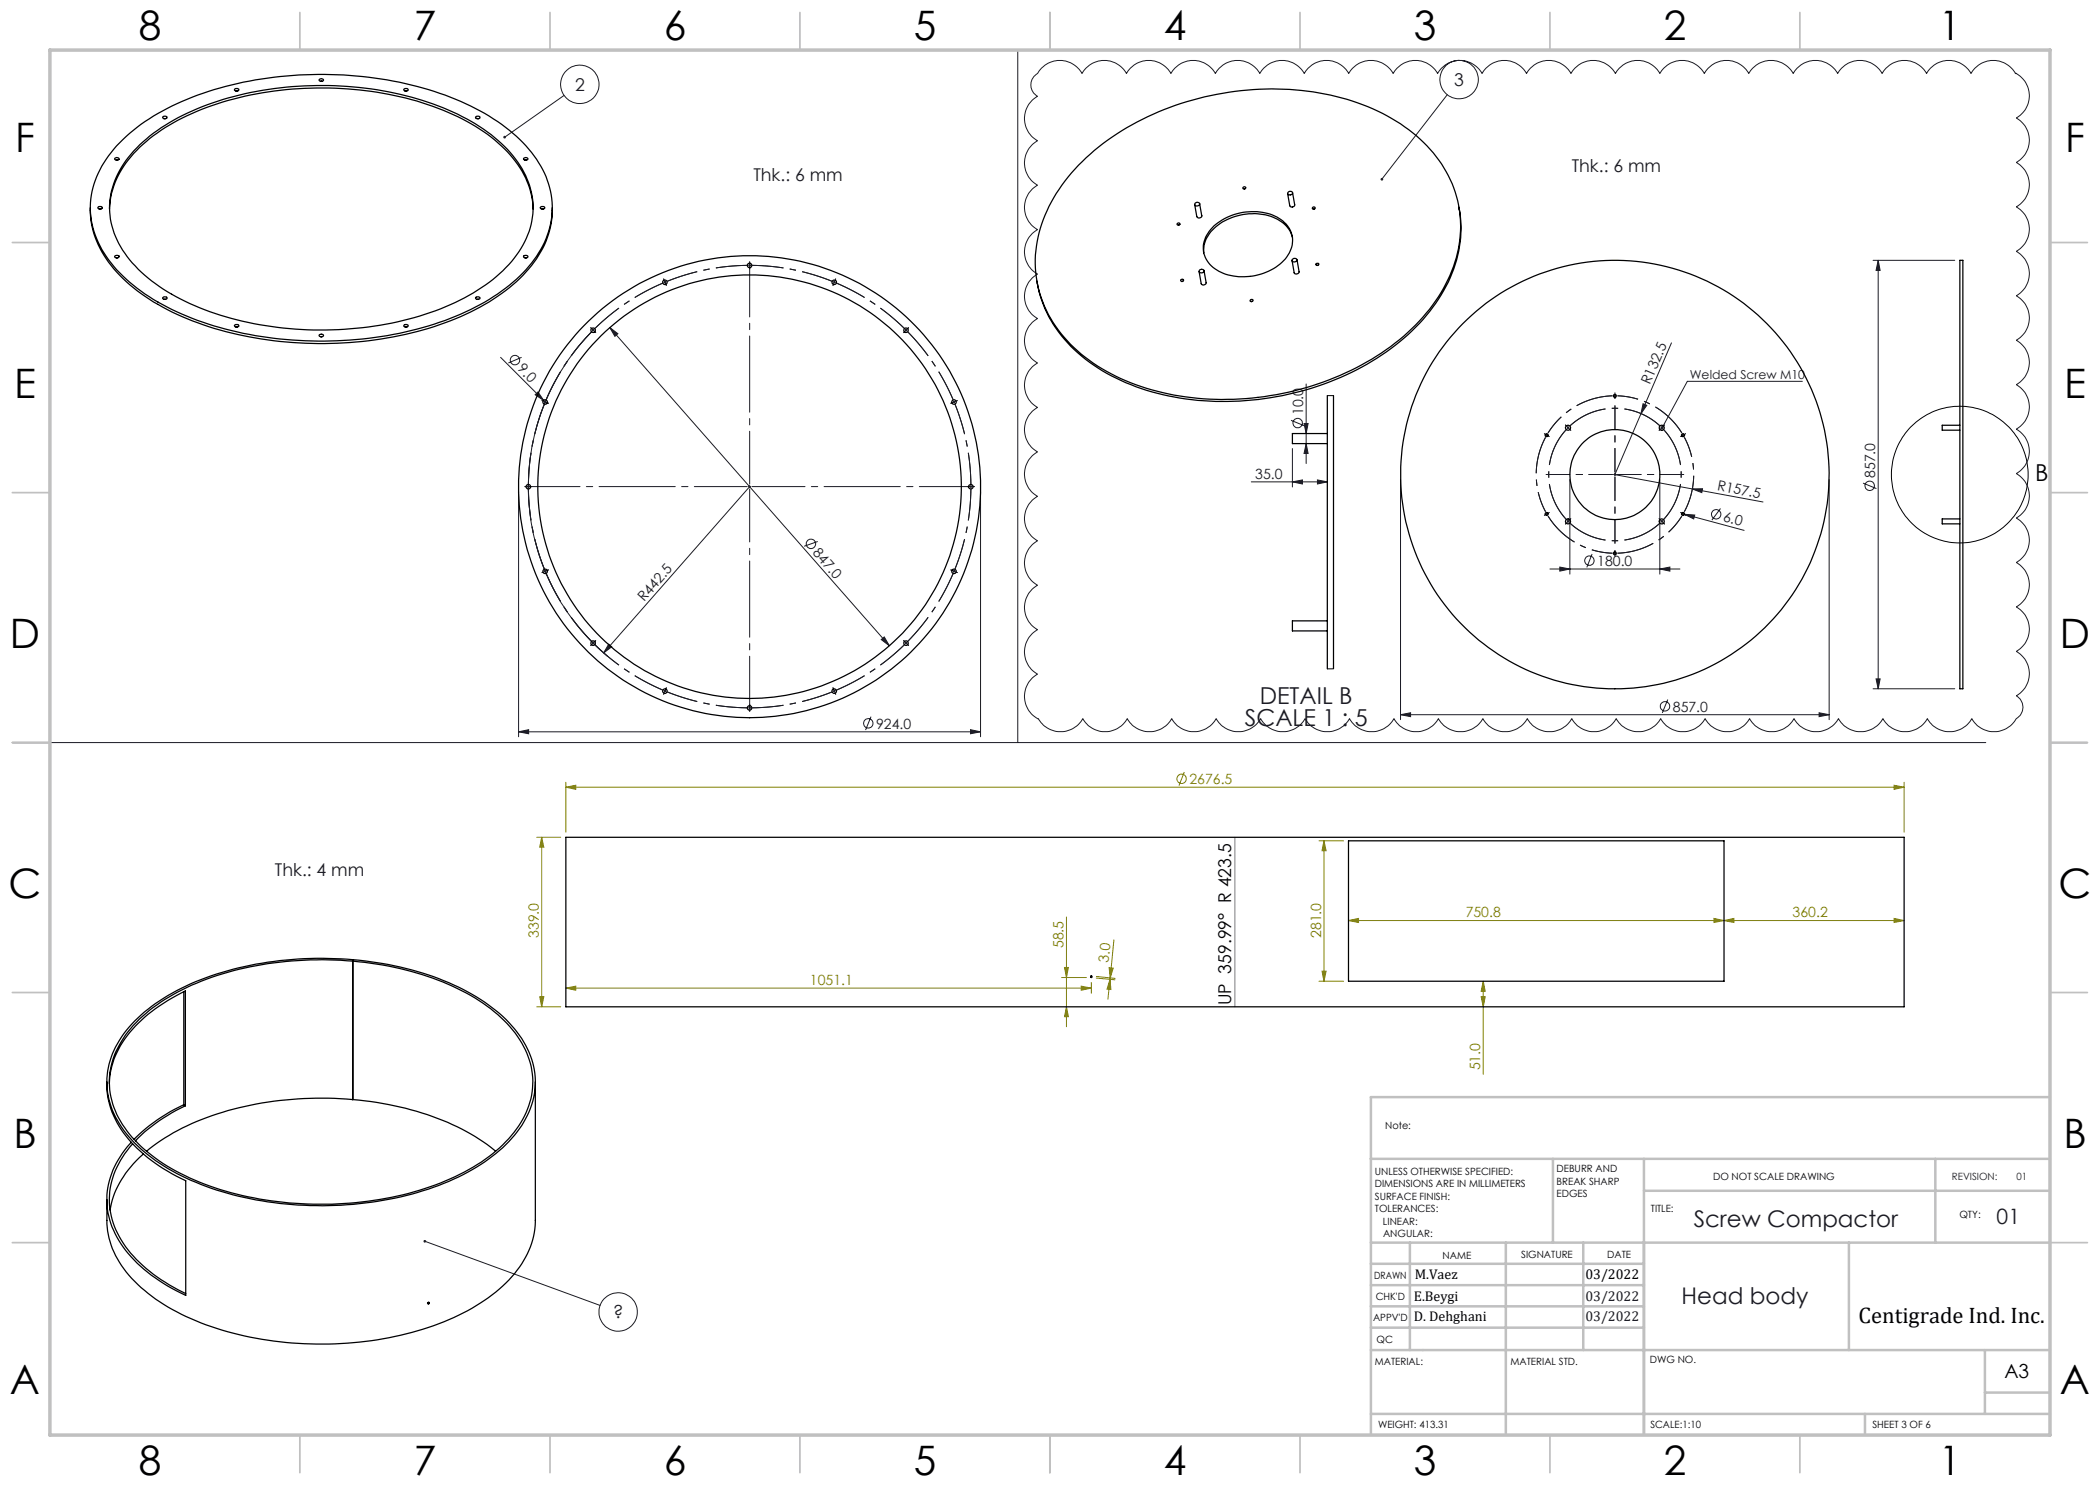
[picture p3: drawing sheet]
<svg xmlns="http://www.w3.org/2000/svg" width="420mm" height="297mm" viewBox="0 0 420 297" stroke-linecap="round" stroke-linejoin="round" font-family="sans-serif">
<g fill="none" stroke="#191924" stroke-width=".2">
<path d="M112.8 19.1l-11.9 8.3M203.6 10v138.5M208.3 13.6a5.1 5.1 0 0 1 8.1 1.1 5.1 5.1 0 0 1 8.9 0 5.1 5.1 0 0 1 8.9 0 5.1 5.1 0 0 1 8.9 0 5.1 5.1 0 0 1 8.9 0 5.1 5.1 0 0 1 8.8 0 5.1 5.1 0 0 1 8.9 0 5.1 5.1 0 0 1 8.9 0 5.1 5.1 0 0 1 8.9 0 5.1 5.1 0 0 1 8.9 0 5.1 5.1 0 0 1 8.9 0 5.1 5.1 0 0 1 8.9 0 5.1 5.1 0 0 1 8.9 0 5.1 5.1 0 0 1 8.9 0 5.1 5.1 0 0 1 8.9 0 5.1 5.1 0 0 1 8.8 0 5.1 5.1 0 0 1 8.9 0 5.1 5.1 0 0 1 8.9 0 5.1 5.1 0 0 1 8.9 0 5.1 5.1 0 0 1 8.9 0 5.1 5.1 0 0 1 8.9 0 5.1 5.1 0 0 1 8.9 0h.1a5.1 5.1 0 0 1 .1 8.9 5.1 5.1 0 0 1 0 8.9 5.1 5.1 0 0 1 0 8.9 5.1 5.1 0 0 1 0 8.9 5.1 5.1 0 0 1 0 8.9 5.1 5.1 0 0 1 0 8.8 5.1 5.1 0 0 1 0 8.9 5.1 5.1 0 0 1 0 8.9 5.1 5.1 0 0 1 0 8.9 5.1 5.1 0 0 1 0 8.9 5.1 5.1 0 0 1 0 8.9 5.1 5.1 0 0 1 0 8.9 5.1 5.1 0 0 1 0 8.9 5.1 5.1 0 0 1 0 8.9 2.6 2.6 0 0 1 0 4.5 5.1 5.1 0 0 1-8.9 0 5.1 5.1 0 0 1-8.9 0 5.1 5.1 0 0 1-8.9 0 5.1 5.1 0 0 1-8.9 0 5.1 5.1 0 0 1-8.9 0 5.1 5.1 0 0 1-8.9 0 5.1 5.1 0 0 1-8.9 0 5.1 5.1 0 0 1-8.9 0 5.1 5.1 0 0 1-8.8 0 5.1 5.1 0 0 1-8.9 0 5.1 5.1 0 0 1-8.9 0 5.1 5.1 0 0 1-8.9 0 5.1 5.1 0 0 1-8.9 0 5.1 5.1 0 0 1-8.9 0 5.1 5.1 0 0 1-8.9 0 5.1 5.1 0 0 1-8.9 0 5.1 5.1 0 0 1-8.9 0 5.1 5.1 0 0 1-8.9 0 5.1 5.1 0 0 1-8.8 0 5.1 5.1 0 0 1-8.9 0 5.1 5.1 0 0 1-8.9 0 5.1 5.1 0 0 1-8.9 0 5 5 0 0 1-.2-8.9 5.1 5.1 0 0 1 0-8.9 5.1 5.1 0 0 1 0-8.9 5.1 5.1 0 0 1 0-8.8 5.1 5.1 0 0 1 0-8.9 5.1 5.1 0 0 1 0-8.9 5.1 5.1 0 0 1 0-8.9 5.1 5.1 0 0 1 0-8.9 5.1 5.1 0 0 1 0-8.9 5.1 5.1 0 0 1 0-8.9 5.1 5.1 0 0 1 0-8.9 5.1 5.1 0 0 1 0-8.9 5.1 5.1 0 0 1 0-8.9 5.1 5.1 0 0 1 0-8.8 2.6 2.6 0 0 1 0-4.6zM289.5 18.9l-13.1 16.9M132.9 56.2l.1 .2M133 56.4l-.2 .1M133 56.4l.1 .3M133.2 56.4h-.2M374.6 52.1h16.3M375.6 52.1v85.7M375.6 52.1l.4 2h-.8zM100.1 71.5l8.6 8.6"/>
<path d="M104.3 71.5l-2.6 1.1M107 78.9l.6-.5 1.1 1.7zM118.4 66.2a44.3 44.3 0 0 0 3.1 65.1M122 65.5l1.6 1.2-.6 .6zM122 65.5l55.9 63.6M261.2 76.8v15.9M334.3 68.6l-11.3 26.3 29.6 5.5M360.5 76.3h-23l-5 9.2M103.7 98.4v49M108.7 80.1l.7 .6M149.9 97.3l-29.2 33.3M196.1 98.4v49"/>
<path d="M250.3 96.4h15.2M258.2 84.1l2.7 1.1M258.5 96.4l2-.4v.8zM258.5 89.7v7.7M260.8 84.7h.8l-.4 2zM261.2 88.7l.4 2h-.8zM263.5 96l2 .4-2 .4zM280.1 95.9v48M309.1 86.9l.2 .1M309.3 87l-.1 .3M309.3 87l.3 .2M309.5 86.8l-.2 .2"/>
<path d="M314 95.9v18.9M328.6 80.7l.8 .4-1.2 1.7zM332 95.9v18.9M338.5 97.8h2l-.1 .7zM365.8 95.9v48M372.6 96.6l2.7 1.1M163.5 108.3l-2.7 1M310 113.8h26M312 113.4l2 .4-2 .4zM318.4 110.8l-1 2.7M332 113.8l2-.4v.8zM336.3 102.7l.6 .2"/>
<path d="M336.9 102.9l2 .1-.2 .8zM336.9 102.9l11.9 3.2M344.1 101.7l-1.7 2.3M121.7 128.8l.6 .6-1.6 1.2zM176.2 127.9l.6-.5 1.1 1.7zM333.6 139.9l-1.1 2.7M374.6 137.8h16.3M375.2 135.8h.8l-.4 2zM10 148.5h387.2M103.7 146.4l2-.5v.9zM103.7 146.4h92.4M174.2 143.3l-1.1 2.7"/>
<path d="M194.1 145.9l2 .5-2 .4zM280.1 142.9l2-.3v.7zM280.1 142.9h85.7M363.8 142.6l2 .3-2 .4zM84.9 248.2l35.1 12.9"/>
<circle cx="116" cy="16.9" r="3.8"/>
<circle cx="291.8" cy="15.9" r="3.8"/>
<circle cx="103" cy="72" r=".95"/>
<circle cx="259.5" cy="84.6" r=".95"/>
<circle cx="373.9" cy="97.2" r=".95"/>
<circle cx="162.2" cy="108.8" r=".93"/>
<circle cx="317.9" cy="112.1" r=".94"/>
<circle cx="343.2" cy="102.9" r=".94"/>
<circle cx="173.6" cy="144.7" r=".95"/>
<circle cx="333" cy="141.3" r=".94"/>
<circle cx="123.6" cy="262.4" r="3.8"/>
</g>
<g fill="none" stroke="#808000" stroke-width=".2">
<path d="M113.2 157.4l1.9-.3v.8zM113.2 156.5v9.9M113.2 157.4h267.6M236.9 154.4l-1.1 2.7M378.8 157.1l2 .3-2 .5zM380.8 156.5v9.9M107.4 167.5h4.7M108.3 167.5v33.9M108.3 167.5l.5 1.9h-.8zM263.8 168.2h4.9M264.8 168.2l.4 1.9h-.8zM264.8 168.2v28"/>
<path d="M108 199.4h.8l-.5 2zM113.2 197.6l1.9-.4v.8zM113.2 197.6h105.1M212.3 195.5h5M212.9 193.5h.8l-.4 2zM213.3 183.4v21.9M216.3 197.2l2 .4-2 .4zM218.3 196.5v2.1M219.3 195.6l3.7 .4M219.3 195.3l3.7 .4M221.8 193.5l.8 .1-.6 2zM222 195.9l-.4 3.9"/>
<path d="M222 195.9l.2 2-.8-.1zM222 195.6v.3M222.8 188l-.8 7.6M263.8 196.2h4.9M264.4 194.2h.8l-.4 2zM269.7 184.1l2-.4v.8zM269.7 184.1h111.1M296.2 199.4h.8l-.3 2zM296.7 196.2l.3 2.1h-.8zM296.7 196.2v18.7M342.8 183.7l2 .4-2 .4zM344.8 184.1l2-.4v.8z"/>
<path d="M378.8 183.7l2 .4-2 .4zM107.4 201.4h4.7M213.3 201.4l.4 1.9h-.8z"/>
<circle cx="236.3" cy="155.8" r=".94"/>
</g>
<circle cx="392" cy="94.9" r="13.7" fill="none" stroke="#000" stroke-width=".2"/>
<g fill="none" stroke="#191924" stroke-width=".2" stroke-dasharray="15.2 1.3 1.3 1.3" stroke-linecap="butt">
<path d="M149.9 53.1h-.2M149.9 53.1h.3M166.9 56.4l-.3-.1M166.9 56.4l.2 .1M118.6 66l-.1 .2M118.6 66l.2-.1M181.2 66l-.2-.1M181.2 66l.2 .2M323 79.2h-.3M323 79.2h.2M105.7 97.3v.3M105.7 97.3v-.2"/>
<path d="M109.1 80.4l-.1 .2M109.1 80.4v-.2M190.8 80.4l-.1-.2M190.8 80.4l.1 .2M194.2 97.3v-.2M194.2 97.3v.3M313.6 85.5l-.2 .2M313.6 85.5l.2-.1M332.4 85.5l-.2-.1M332.4 85.5l.1 .2M336.6 87l-.1-.2M336.6 87l.2 .2"/>
<path d="M109.1 114.3v.2M109.1 114.3l-.1-.3M190.8 114.3l.1-.3M190.8 114.3l-.1 .2M309.4 102.8l.1 .2M309.4 102.8l-.2-.2M313.6 104.3l.2 .1M313.6 104.3l-.2-.2M323 110.7l.2-.1M323 110.7l-.3-.1M332.4 104.3l.1-.2M332.4 104.3l-.2 .1"/>
<path d="M336.6 102.8l.2-.2M336.6 102.8l-.1 .2M118.6 128.6l.2 .2M118.6 128.6l-.1-.2M133 138.2l.2 .1M133 138.2l-.2-.1M166.9 138.2l.2-.1M166.9 138.2l-.3 .1M181.2 128.6l.2-.2M181.2 128.6l-.2 .2M149.9 141.6h.3M149.9 141.6h-.2"/>
</g>
<g fill="none" stroke="#191924" stroke-width=".2" stroke-dasharray="15.2 1.3 1.3 1.3" stroke-dashoffset="9" stroke-linecap="butt">
<path d="M132.5 56.6a44.2 44.2 0 0 0-13.5 9.1M149.4 53.1a44.2 44.2 0 0 0-15.9 3.1M166.4 56.2a44.3 44.3 0 0 0-16-3.1M118.3 66.4a44.3 44.3 0 0 0-9.1 13.5M180.9 65.7a44.3 44.3 0 0 0-13.6-9.1M190.6 79.9a44.2 44.2 0 0 0-9-13.5M105.7 97.8a44.2 44.2 0 0 0 3.2 16M108.9 80.8a44.3 44.3 0 0 0-3.2 16M194.2 96.8a44.2 44.2 0 0 0-3.2-16M109.2 114.7a44.2 44.2 0 0 0 9.1 13.6M191 113.8a44.3 44.3 0 0 0 3.2-16M119 129a44.3 44.3 0 0 0 13.5 9"/>
<path d="M133.5 138.4a44.3 44.3 0 0 0 15.9 3.2M167.3 138a44.2 44.2 0 0 0 13.6-9M181.6 128.3a44.3 44.3 0 0 0 9-13.6M150.4 141.6a44.2 44.2 0 0 0 16-3.2"/>
</g>
<path d="M322.5 79.2a15.8 15.8 0 0 0-12.9 7.4M309.1 87.5a15.7 15.7 0 0 0 0 14.8M336.4 86.6a15.8 15.8 0 0 0-12.9-7.4M309.6 103.2a15.8 15.8 0 0 0 12.9 7.4M323.5 110.6a15.8 15.8 0 0 0 12.9-7.4M336.9 102.3a15.7 15.7 0 0 0 0-14.8" fill="none" stroke="#191924" stroke-width=".2" stroke-dasharray="15.2 1.3 1.3 1.3" stroke-dashoffset="7.7" stroke-linecap="butt"/>
<path d="M313.3 85.9a13.2 13.2 0 0 0 0 18M332 85.2a13.2 13.2 0 0 0-18 0M314 104.6a13.2 13.2 0 0 0 18 0M332.7 103.9a13.2 13.2 0 0 0 0-18" fill="none" stroke="#191924" stroke-width=".2" stroke-dasharray="15.2 1.3 1.3 1.3" stroke-dashoffset="7.2" stroke-linecap="butt"/>
<g fill="none" stroke="#191924" stroke-width=".2" stroke-dasharray="15.2 1.3 1.3 1.3">
<path d="M132.8 56l-.1-.2M133.2 56.9l.1 .2M149.9 53.1v-.3M149.9 53.1v.2M149.9 52.6v-.2M149.9 53.6v.2M166.7 56.9l-.1 .2M166.9 56.4l.1-.2M166.9 56.4l-.1 .3M167.1 56v-.2M118.3 65.7l-.2-.2M118.6 66l-.1-.1"/>
<path d="M118.6 66l.2 .2M119 66.4l.1 .1M180.9 66.4l-.2 .1M181.2 66l.2-.1M181.2 66l-.2 .2M181.6 65.7l.1-.2M323 79.2v-.3M323 79.2v.2M323 78.7v-.1M323 79.7h.1M105.2 97.3h-.2M105.7 97.3h-.3"/>
<path d="M105.7 97.3h.2M106.2 97.3h.2M108.6 80.2l-.2-.1M109.1 80.4l-.3-.1M109.1 80.4l.2 .1M109.5 80.6l.2 .1M149.9 97.3v-.2M149.9 97.3h-.2M149.9 97.3v.3M149.9 97.3h.3M190.4 80.6l-.2 .1M190.8 80.4l.2-.1"/>
<path d="M190.8 80.4l-.2 .1M191.3 80.2l.2-.1M193.7 97.3h-.2M194.2 97.3h.2M194.2 97.3h-.3M194.7 97.3h.2M308.9 86.8h.1M309.8 87.3h.1M313.3 85.2l-.2-.2M313.6 85.5l-.2-.1M313.6 85.5l.2 .2M314 85.9l.2 .2"/>
<path d="M323 94.9v-.2M323 94.9h-.3M323 94.9v.3M323 94.9h.2M332 85.9l-.2 .2M332.4 85.5l.1-.1M332.4 85.5l-.2 .2M332.7 85.2l.2-.2M336.2 87.3h.1M336.6 87l.2-.1M336.6 87l-.2 .2M337.1 86.8h.1"/>
<path d="M108.6 114.4l-.2 .1M109.1 114.3h-.3M109.1 114.3l.2-.1M109.5 114.1l.2-.1M190.4 114.1l-.2-.1M190.8 114.3h.2M190.8 114.3l-.2-.1M191.3 114.4l.2 .1M308.9 103v.1M309.4 102.8l-.3 .1M309.4 102.8l.2-.1M309.8 102.5h.1"/>
<path d="M313.3 104.6l-.2 .2M313.6 104.3l-.2 .1M313.6 104.3l.2-.2M314 103.9l.2-.2M323 110.7v.2M323 110.7v-.3M323 111.2h.1M323 110.2v-.1M332 103.9l-.2-.2M332.4 104.3l.1 .1M332.4 104.3l-.2-.2M332.7 104.6l.2 .2"/>
<path d="M336.2 102.5h.1M336.6 102.8l.2 .1M336.6 102.8l-.2-.1M337.1 103v.1M118.3 129l-.2 .1M118.6 128.6l-.1 .2M118.6 128.6l.2-.2M119 128.3l.1-.2M132.8 138.7l-.1 .1M133 138.2l-.1 .2M133 138.2l.1-.2M133.2 137.7l.1-.1"/>
<path d="M166.7 137.7l-.1-.1M166.9 138.2l.1 .2M166.9 138.2l-.1-.2M167.1 138.7v.1M180.9 128.3l-.2-.2M181.2 128.6l.2 .2M181.2 128.6l-.2-.2M181.6 129l.1 .1M149.9 141.6v.2M149.9 141.6v-.3M149.9 142.1v.2M149.9 141.1v-.2"/>
</g>
<path d="M149.4 97.3h-44M149.9 96.8v-44M149.9 97.8v44M150.4 97.3h44" fill="none" stroke="#191924" stroke-width=".2" stroke-dasharray="15.2 1.3 1.3 1.3" stroke-dashoffset="4.7"/>
<path d="M322.5 94.9h-13.3M323 94.4v-13.2M323 95.4v13.3M323.5 94.9h13.2" fill="none" stroke="#191924" stroke-width=".2" stroke-dasharray="15.2 1.3 1.3 1.3" stroke-dashoffset="10.5"/>
<path d="M247 167.5v33.9" fill="none" stroke="#808080" stroke-width=".2"/>
<g fill="none" stroke="#c0c0c0" stroke-width=".35">
<path d="M60 2.5v7.5M110 2.5v7.5M160 2.5v7.5M210 2.5v7.5M260 2.5v7.5M310 2.5v7.5M360 2.5v7.5M2.5 48.5h7.5M410 48.5h7.5M2.5 98.5h7.5M410 98.5h7.5M2.5 148.5h7.5"/>
<path d="M410 148.5h7.5M2.5 198.5h7.5M410 198.5h7.5M2.5 248.5h7.5M410 248.5h7.5M60 287v7.5M110 287v7.5M160 287v7.5M210 287v7.5M260 287v7.5M310 287v7.5M360 287v7.5"/>
</g>
<g fill="none" stroke="#c0c0c0" stroke-width=".5">
<path d="M410 219.4h-135.8v67.4M274.2 231.8h135.8M310.6 231.8v16.7M328.8 231.8v55.2M328.8 238.2h81.2M387.1 231.8v16.7M274.2 248.5h135.8M274.2 257h54.6M274.2 252.8h54.6M282 248.5v21.5M301.2 248.5v38.3M316.7 248.5v21.5"/>
<path d="M369.8 248.5v21.5M274.2 265.5h54.6M274.2 261.3h54.6M274.2 270h135.8M397 270v12.8M397 278.5h13M274.2 282.8h135.8M373 282.8v4.2"/>
</g>
<path d="M10 10h400v277h-400z" fill="none" stroke="#c0c0c0" stroke-width=".7"/>
<g fill="#191924">
<path d="M332.2 85.3a.27 .27 0 0 1 .4 0 .27 .27 0 0 1 .1 .4 .27 .27 0 0 1-.4 .1l.2-.3-.2 .3-.1-.2z"/>
<path d="M100.8 27.2l-.1 .4 .2-.2-.2 .2a.27 .27 0 0 0 .4 0 .27 .27 0 0 0 0-.3 .27 .27 0 0 0-.3-.1zM276.2 35.7v.3l.2-.2-.2 .3a.26 .26 0 0 0 .4-.1 .26 .26 0 0 0 0-.4 .26 .26 0 0 0-.4 .1zM84.7 248.1l.2 .1h-.2a.26 .26 0 0 0 .3 .3 .26 .26 0 0 0 .2-.4 .26 .26 0 0 0-.5 0z"/>
</g>
<g fill="#808000">
<path d="M378.8 157.1l2 .3-2 .5zM113.2 157.4l1.9-.3v.8zM216.3 197.2l2 .4-2 .4zM113.2 197.6l1.9-.4v.8zM342.8 183.7l2 .4-2 .4zM269.7 184.1l2-.4v.8z"/>
<path d="M344.8 184.1l2-.4v.8zM378.8 183.7l2 .4-2 .4z"/>
<path d="M221.8 193.5l.8 .1-.6 2zM222 195.9l.2 2-.8-.1z"/>
<path d="M264.4 194.2h.8l-.4 2zM264.8 168.2l.4 1.9h-.8z"/>
<path d="M108.3 167.5l.5 1.9h-.8zM108 199.4h.8l-.5 2zM296.7 196.2l.3 2.1h-.8zM296.2 199.4h.8l-.3 2zM212.9 193.5h.8l-.4 2zM213.3 201.4l.4 1.9h-.8z"/>
</g>
<g fill="#191924">
<path d="M107 78.9l.6-.5 1.1 1.7z"/>
<path d="M121.7 128.8l.6 .6-1.6 1.2z"/>
<path d="M328.6 80.7l.8 .4-1.2 1.7z"/>
<path d="M336.9 102.9l2 .1-.2 .8z"/>
<path d="M338.5 97.8h2l-.1 .7z"/>
<path d="M103.7 146.4l2-.5v.9zM194.1 145.9l2 .5-2 .4zM280.1 142.9l2-.3v.7zM363.8 142.6l2 .3-2 .4zM312 113.4l2 .4-2 .4zM332 113.8l2-.4v.8zM258.5 96.4l2-.4v.8zM263.5 96l2 .4-2 .4z"/>
<path d="M375.2 135.8h.8l-.4 2zM375.6 52.1l.4 2h-.8zM261.2 88.7l.4 2h-.8zM260.8 84.7h.8l-.4 2z"/>
<path d="M122 65.5l1 1.8 .6-.6zM176.2 127.9l1.7 1.2-1.1-1.7z"/>
</g>
<g fill="none" stroke="#000" stroke-width=".25">
<path d="M47 17.8l.1-.1a.35 .35 0 0 1 .4 0 .35 .35 0 0 1 .1 .5 .39 .39 0 0 1-.4 0 .39 .39 0 0 1-.2-.4zM47.2 18.2h.3M63.9 15.9a.4 .4 0 0 1 .5-.2 .4 .4 0 0 1 .2 .5 .44 .44 0 0 1-.5 .1 .44 .44 0 0 1-.2-.4zM64.1 16.3h.3M80.8 17.9l.1-.1a.4 .4 0 0 1 .5-.1 .4 .4 0 0 1 .2 .4h-.1a.46 .46 0 0 1-.7-.2zM81 18.2h.4M23 31.6a.48 .48 0 0 1 .8 .3h-.1a.44 .44 0 0 1-.4 .2 .44 .44 0 0 1-.3-.4zM23.2 32h.3M23.3 29.2a41 41 0 0 1 17.3-10.5 75.7 75.7 0 0 1 49.5 .7 37 37 0 0 1 16.7 11.8 16.7 16.7 0 0 1-.5 21.4 37.7 37.7 0 0 1-16.2 11.1 75.1 75.1 0 0 1-52.7-.5 36.4 36.4 0 0 1-15.7-11.3 16.7 16.7 0 0 1 .5-21.4zM27.9 29a43.9 43.9 0 0 1 20-10 68.8 68.8 0 0 1 41.7 3 32.5 32.5 0 0 1 14 10.5 15.2 15.2 0 0 1-.8 19.1 34.5 34.5 0 0 1-14.7 10.2 68.8 68.8 0 0 1-49.2-.7 31.4 31.4 0 0 1-14.4-11.1 15.4 15.4 0 0 1 1.7-19.2zM32.6 23.4l.1-.1a.41 .41 0 0 1 .4-.1 .41 .41 0 0 1 .3 .4l-.1 .1a.4 .4 0 0 1-.5 .1 .4 .4 0 0 1-.2-.4zM32.8 23.7h.3"/>
<path d="M95.1 23.4l.2-.1a.37 .37 0 0 1 .5-.1 .37 .37 0 0 1 .1 .4l-.1 .1a.45 .45 0 0 1-.7-.3zM95.4 23.7h.3M104.7 31.7a.4 .4 0 0 1 .5-.2 .4 .4 0 0 1 .3 .5 .42 .42 0 0 1-.5 .1 .42 .42 0 0 1-.3-.4zM105 32h.3M215.7 33.1a53.3 53.3 0 0 1 30.1-14.7 51.2 51.2 0 0 1 31.6 4.8 27.4 27.4 0 0 1 13.9 16.1 24.4 24.4 0 0 1-3.6 20.1 45.2 45.2 0 0 1-21.9 16.6 56.5 56.5 0 0 1-38.6 .9 31.7 31.7 0 0 1-17.5-14 23.1 23.1 0 0 1 .6-22.5 34 34 0 0 1 5.4-7.3zM248.8 37.8h.2M257.7 38.4a.41 .41 0 0 1 .6-.1 .41 .41 0 0 1 0 .6 .4 .4 0 0 1-.6 .1 .4 .4 0 0 1 0-.6zM258.5 38.6l.4 2.4a.52 .52 0 0 1-.4 .4 .52 .52 0 0 1-.5-.3l-.5-2.4M18.1 41.6a18.9 18.9 0 0 0 6.5 14.1 46.6 46.6 0 0 0 20.5 10.6 76 76 0 0 0 46-2.6 36.6 36.6 0 0 0 15.7-11.3 17.4 17.4 0 0 0 3.7-10.8M19.7 41.3a.48 .48 0 0 1 .8 .3l-.2 .2a.48 .48 0 0 1-.7-.3zM19.9 41.8h.3M21.9 41.8a18 18 0 0 1 6.7-12.9 45.7 45.7 0 0 1 20.4-9.7 69.5 69.5 0 0 1 39.6 2.8 32 32 0 0 1 15.4 11.6 15.5 15.5 0 0 1 2.6 8.2"/>
<path d="M23 51.2l.1-.1a.41 .41 0 0 1 .4-.1 .41 .41 0 0 1 .3 .4l-.1 .1a.44 .44 0 0 1-.5 .1 .44 .44 0 0 1-.2-.4zM23.2 51.6h.3M32.6 59.5l.1-.1a.37 .37 0 0 1 .5-.1 .37 .37 0 0 1 .1 .5h-.1a.45 .45 0 0 1-.6-.3zM32.8 59.9h.3M95.1 59.5l.2-.1a.41 .41 0 0 1 .4-.1 .41 .41 0 0 1 .3 .5h-.1a.42 .42 0 0 1-.5 .1 .42 .42 0 0 1-.3-.4zM95.4 59.9h.3M104.8 51.1a.44 .44 0 0 1 .5 0 .44 .44 0 0 1 .3 .3l-.1 .1a.44 .44 0 0 1-.5 .1 .44 .44 0 0 1-.3-.4zM105 51.6h.3M108.1 41.4l.1-.1a.4 .4 0 0 1 .5 0 .4 .4 0 0 1 .2 .4l-.1 .1a.4 .4 0 0 1-.5 0 .4 .4 0 0 1-.2-.4zM108.4 41.8h.3M235.5 44.7a.25 .25 0 0 1 .4-.1 .25 .25 0 0 1 .1 .3 .25 .25 0 0 1-.4 .1l-.2-.1zM235.7 45h.1"/>
<path d="M236.5 56.3h-.1M239 40.6a.42 .42 0 0 1 .7-.1 .42 .42 0 0 1 0 .6 .41 .41 0 0 1-.6 .1 .41 .41 0 0 1-.1-.6zM239.9 40.7l.4 2.4a.53 .53 0 0 1-.4 .5 .53 .53 0 0 1-.5-.3l-.5-2.4M239.9 54a.46 .46 0 0 1 .6-.1 .46 .46 0 0 1 .2 .5 .45 .45 0 0 1-.6 .2 .45 .45 0 0 1-.2-.6zM240.8 54.1l.4 2.4a.54 .54 0 0 1-.4 .5 .54 .54 0 0 1-.6-.3l-.4-2.4M242.8 45.2a11.6 11.6 0 0 1 13-1.5 5.1 5.1 0 0 1 1.3 8.1 11.5 11.5 0 0 1-13.7 2.2 5.1 5.1 0 0 1-.9-8.5zM250.1 60a.24 .24 0 0 1 .4-.1 .24 .24 0 0 1 0 .4 .24 .24 0 0 1-.3 0 .24 .24 0 0 1-.1-.3zM258.4 51.9a.45 .45 0 0 1 .6-.3 .45 .45 0 0 1 .3 .6 .46 .46 0 0 1-.6 .2 .46 .46 0 0 1-.3-.5zM258.5 47.5a6.3 6.3 0 0 0-4.9-4.4 11.5 11.5 0 0 0-11.7 3.6 5.3 5.3 0 0 0-1.1 3.9M259.4 51.9l.4 2.5a.54 .54 0 0 1-.4 .4 .54 .54 0 0 1-.6-.3l-.4-2.4M262.9 41.8h-.2M263.3 52.7a.24 .24 0 0 1 .4 .1 .24 .24 0 0 1-.3 .3 .24 .24 0 0 1-.1-.4z"/>
<path d="M263.6 53.1h-.1M291.8 41.4a25.2 25.2 0 0 1-5.2 20.1 46.8 46.8 0 0 1-23 15.7 56.6 56.6 0 0 1-36.4 .2 32.7 32.7 0 0 1-16.5-12.5 22.7 22.7 0 0 1-3.3-8.7M392 52.1h.6v85.7h-.6zM47 65a.4 .4 0 0 1 .5-.1 .4 .4 0 0 1 .2 .4h-.1a.38 .38 0 0 1-.4 .1 .38 .38 0 0 1-.2-.4zM47.2 65.4h.3M63.9 67v-.1a.38 .38 0 0 1 .5-.1 .38 .38 0 0 1 .2 .5 .44 .44 0 0 1-.5 .1 .44 .44 0 0 1-.2-.4zM64.1 67.3h.3M80.8 65l.1-.1a.35 .35 0 0 1 .5 0 .35 .35 0 0 1 .1 .5 .39 .39 0 0 1-.5 0 .39 .39 0 0 1-.2-.4zM81 65.4h.4M250.4 60.3h-.1M265.5 79.1v54.7M266.7 79.1v54.6"/>
<path d="M265.5 86.7h-7v2h7M392 85.1h-3.6v.9h3.6M392 103.8h-3.6v1h3.6M265.5 124.2h-7v2h7M113.2 167.5h267.6v33.9h-267.6zM269.7 168.2h75.1v28h-75.1zM36.8 198.4v22.5M70.6 192.2v27.7M70.6 191.9v.1M70.6 191.9v.3M218.2 195.5h.1M21.4 216.4a17.8 17.8 0 0 0 6.7 13.9 34.8 34.8 0 0 0 9 5.8v23a29.2 29.2 0 0 1-13.7-11.7 15.2 15.2 0 0 1 1.6-17.4l1.2-1.5"/>
<path d="M21.9 216.7a17.8 17.8 0 0 1 6.4-12.7 36.1 36.1 0 0 1 8.8-5.8v23M27 204.2a42.7 42.7 0 0 1 19.6-10.4 70.1 70.1 0 0 1 43.1 2.7 34.1 34.1 0 0 1 13.7 9.9 15.5 15.5 0 0 1 0 20 35.2 35.2 0 0 1-15.7 10.7 70 70 0 0 1-47.5-.2 33.8 33.8 0 0 1-15.9-11.5 15.4 15.4 0 0 1 .5-18.7zM27.9 203.8a44.6 44.6 0 0 1 21.1-10.2 68.3 68.3 0 0 1 41.5 3.6 30.4 30.4 0 0 1 13.9 11.4 15.3 15.3 0 0 1-2.1 18.5 37.3 37.3 0 0 1-17.3 10.6 69.4 69.4 0 0 1-45.1-1.3 34.2 34.2 0 0 1-14.5-10.2 15.4 15.4 0 0 1 .2-19.9zM70.6 219.9a65.4 65.4 0 0 0-34.1 5.7 36.8 36.8 0 0 0-7.2 4.7M70.6 219.9a56.4 56.4 0 0 1 25.2 7.9l3.3 2.5M107.1 216.4v27.7a17.6 17.6 0 0 1-5.9 12.5 44.3 44.3 0 0 1-21.1 10.4 69.3 69.3 0 0 1-41.9-3.3 31.4 31.4 0 0 1-14.3-11.3 16 16 0 0 1-2.5-8.3v-4.2M26.5 228.8a15.7 15.7 0 0 0-3.6 16.5 25.4 25.4 0 0 0 11.8 12.2l2.4 1.2M28.7 230.8a19.2 19.2 0 0 0-6.7 11.2M36.8 220.9a34.4 34.4 0 0 0-10 7M36.8 220.9l.3 .3M37.1 221.2a33.6 33.6 0 0 0-10 7M85.5 260.6l.2 .1z"/>
<path d="M85.7 260.7h.1M85.7 260.5h.1l-.1 .2M85.7 260.5h.1M85.7 260.5l-.2 .1 .2 .1"/>
<circle cx="248.9" cy="37.5" r=".26"/>
<circle cx="133" cy="56.4" r=".45"/>
<circle cx="149.9" cy="53.1" r=".45"/>
<circle cx="166.8" cy="56.5" r=".44"/>
<circle cx="236.4" cy="56" r=".27"/>
<circle cx="262.8" cy="41.6" r=".27"/>
<circle cx="118.6" cy="66" r=".45"/>
<circle cx="181.2" cy="66" r=".43"/>
<circle cx="323" cy="79.2" r=".3"/>
<circle cx="105.7" cy="97.3" r=".45"/>
<circle cx="109" cy="80.4" r=".46"/>
<circle cx="149.9" cy="97.3" r="46.2"/>
<circle cx="149.9" cy="97.3" r="42.4"/>
<circle cx="190.8" cy="80.4" r=".45"/>
<circle cx="194.2" cy="97.3" r=".45"/>
<circle cx="309.3" cy="87" r=".31"/>
<circle cx="313.6" cy="85.6" r=".51"/>
<circle cx="323" cy="94.9" r="42.9"/>
<circle cx="323" cy="94.9" r="9"/>
<circle cx="332.3" cy="85.5" r=".5"/>
<circle cx="336.6" cy="87" r=".31"/>
<circle cx="109" cy="114.3" r=".45"/>
<circle cx="190.8" cy="114.3" r=".45"/>
<circle cx="309.3" cy="102.8" r=".29"/>
<circle cx="313.6" cy="104.3" r=".5"/>
<circle cx="323" cy="110.7" r=".28"/>
<circle cx="332.4" cy="104.3" r=".5"/>
<circle cx="336.6" cy="102.8" r=".29"/>
<circle cx="118.6" cy="128.6" r=".45"/>
<circle cx="133" cy="138.2" r=".45"/>
<circle cx="166.9" cy="138.2" r=".45"/>
<circle cx="181.2" cy="128.6" r=".44"/>
<circle cx="149.9" cy="141.6" r=".45"/>
<circle cx="218.3" cy="195.4" r=".16"/>
</g>
<path d="M265.5 79.1h1.2M266.7 133.7l-1.2 .1" fill="none" stroke="#000" stroke-width=".2"/>
<g font-size="8.1">
<text x="27.8" y="8">8</text>
<text x="82.8" y="8">7</text>
<text x="132.8" y="8">6</text>
<text x="182.8" y="8">5</text>
<text x="232.8" y="8">4</text>
<text x="282.8" y="8">3</text>
<text x="332.8" y="8">2</text>
<text x="387.8" y="8">1</text>
<text x="3" y="30.4">F</text>
<text x="413" y="30.4">F</text>
<text x="2.8" y="79.6">E</text>
<text x="412.8" y="79.6">E</text>
<text x="2" y="129.6">D</text>
<text x="412" y="129.6">D</text>
<text x="1.7" y="179.6">C</text>
<text x="411.7" y="179.6">C</text>
<text x="2.7" y="229.6">B</text>
<text x="412.7" y="229.6">B</text>
<text x="2" y="278.9">A</text>
<text x="412" y="278.9">A</text>
<text x="27.8" y="295">8</text>
<text x="82.8" y="295">7</text>
<text x="132.8" y="295">6</text>
<text x="182.8" y="295">5</text>
<text x="232.8" y="295">4</text>
<text x="282.8" y="295">3</text>
<text x="332.8" y="295">2</text>
<text x="387.8" y="295">1</text>
</g>
<text font-size="4.7" x="407" y="96.3">B</text>
<g font-size="4.7" fill="#191924">
<text x="251.9" y="140.7">DETAIL B</text>
<text x="249" y="145.2">SCALE 1 : 5</text>
</g>
<g font-size="4.6" fill="#191924">
<text x="338.7" y="245.3">Screw Compactor</text>
<text x="336.3" y="260.8">Head body</text>
</g>
<text font-size="4.5" x="371.7" y="264.6">Centigrade Ind. Inc.</text>
<text font-size="4.2" fill="#191924" x="399.3" y="244.8">01</text>
<text font-size="3.9" x="400.9" y="275.5">A3</text>
<g font-size="3.5" fill="#191924">
<text x="290.9" y="17.2">3</text>
<text x="115" y="18.1">2</text>
<text x="314.3" y="34.5">Thk.: 6 mm</text>
<text x="150.7" y="36.2">Thk.: 6 mm</text>
<text x="55" y="175.2">Thk.: 4 mm</text>
<text x="122.6" y="263.6">?</text>
</g>
<text font-size="3.5" x="246.2" y="201.1" transform="rotate(-90 246.2 201.1)">UP 359.99° R 423.5</text>
<g font-size="2.8" fill="#191924">
<text x="103.4" y="73.9" transform="rotate(45 103.4 73.9)">9.0</text>
<text x="330" y="77.1" transform="rotate(-67 330 77.1)">R132.5</text>
<text x="260.6" y="83" transform="rotate(-90 260.6 83)">10.0</text>
<text x="251.1" y="95.8">35.0</text>
<text x="375" y="95.6" transform="rotate(-90 375 95.6)">857.0</text>
<text x="343.3" y="98" transform="rotate(10 343.3 98)">R157.5</text>
<text x="344.5" y="104.3" transform="rotate(15 344.5 104.3)">6.0</text>
<text x="162.4" y="110.6" transform="rotate(49 162.4 110.6)">847.0</text>
<text x="319.5" y="113.2">180.0</text>
<text x="128.8" y="120.4" transform="rotate(-49 128.8 120.4)">R442.5</text>
<text x="334.6" y="142.3">857.0</text>
<text x="175.2" y="145.7">924.0</text>
<text x="317.1" y="260.1">03/2022</text>
<text x="317.1" y="264.2">03/2022</text>
</g>
<g font-size="2.8" fill="#808000">
<text x="237.9" y="156.8">2676.5</text>
<text x="293.1" y="183.5">750.8</text>
<text x="358.5" y="183.5">360.2</text>
<text x="107.7" y="187.6" transform="rotate(-90 107.7 187.6)">339.0</text>
<text x="212.7" y="189.6" transform="rotate(-90 212.7 189.6)">58.5</text>
<text x="264.2" y="187.6" transform="rotate(-90 264.2 187.6)">281.0</text>
<text x="162" y="197">1051.1</text>
<text x="221.7" y="192.6" transform="rotate(-84 221.7 192.6)">3.0</text>
<text x="296" y="214.1" transform="rotate(-90 296 214.1)">51.0</text>
</g>
<g font-size="2.8">
<text x="282.9" y="255.9">M.Vaez</text>
<text x="317.1" y="255.9">03/2022</text>
<text x="282.8" y="260.1">E.Beygi</text>
<text x="282.8" y="264.2">D. Dehghani</text>
</g>
<text font-size="2.5" fill="#191924" x="338" y="75.7">Welded Screw M10</text>
<g font-size="2">
<text x="277" y="225.8">Note:</text>
<text x="275" y="234.9">UNLESS OTHERWISE SPECIFIED:</text>
<text x="275" y="237.4">DIMENSIONS ARE IN MILLIMETERS</text>
<text x="275" y="239.9">SURFACE FINISH:</text>
<text x="311.3" y="234.5">DEBURR AND</text>
<text x="311.3" y="237">BREAK SHARP</text>
<text x="311.3" y="239.5">EDGES</text>
<text x="342.6" y="236">DO NOT SCALE DRAWING</text>
<text x="275" y="242.4">TOLERANCES:</text>
<text x="276.6" y="244.9">LINEAR:</text>
<text x="330.2" y="242.4">TITLE:</text>
<text x="391.9" y="243.7">QTY:</text>
<text x="276.6" y="247.4">ANGULAR:</text>
<text x="288.5" y="251.7">NAME</text>
<text x="304.2" y="251.7">SIGNATURE</text>
<text x="321.4" y="251.7">DATE</text>
<text x="274.8" y="255.9">DRAWN</text>
<text x="275.1" y="260.1">CHK'D</text>
<text x="274.6" y="264.2">APPV'D</text>
<text x="275.3" y="268.5">QC</text>
<text x="275" y="273">MATERIAL:</text>
<text x="302.1" y="273">MATERIAL STD.</text>
<text x="330" y="272.5">DWG NO.</text>
<text x="275.6" y="285.6">WEIGHT: 413.31</text>
<text x="330.1" y="285.6">SCALE:1:10</text>
<text x="374.5" y="285.6">SHEET 3 OF 6</text>
</g>
<g font-size="2" fill="#191924">
<text x="390.4" y="236">REVISION:</text>
<text x="403.3" y="236">01</text>
</g>
</svg>
